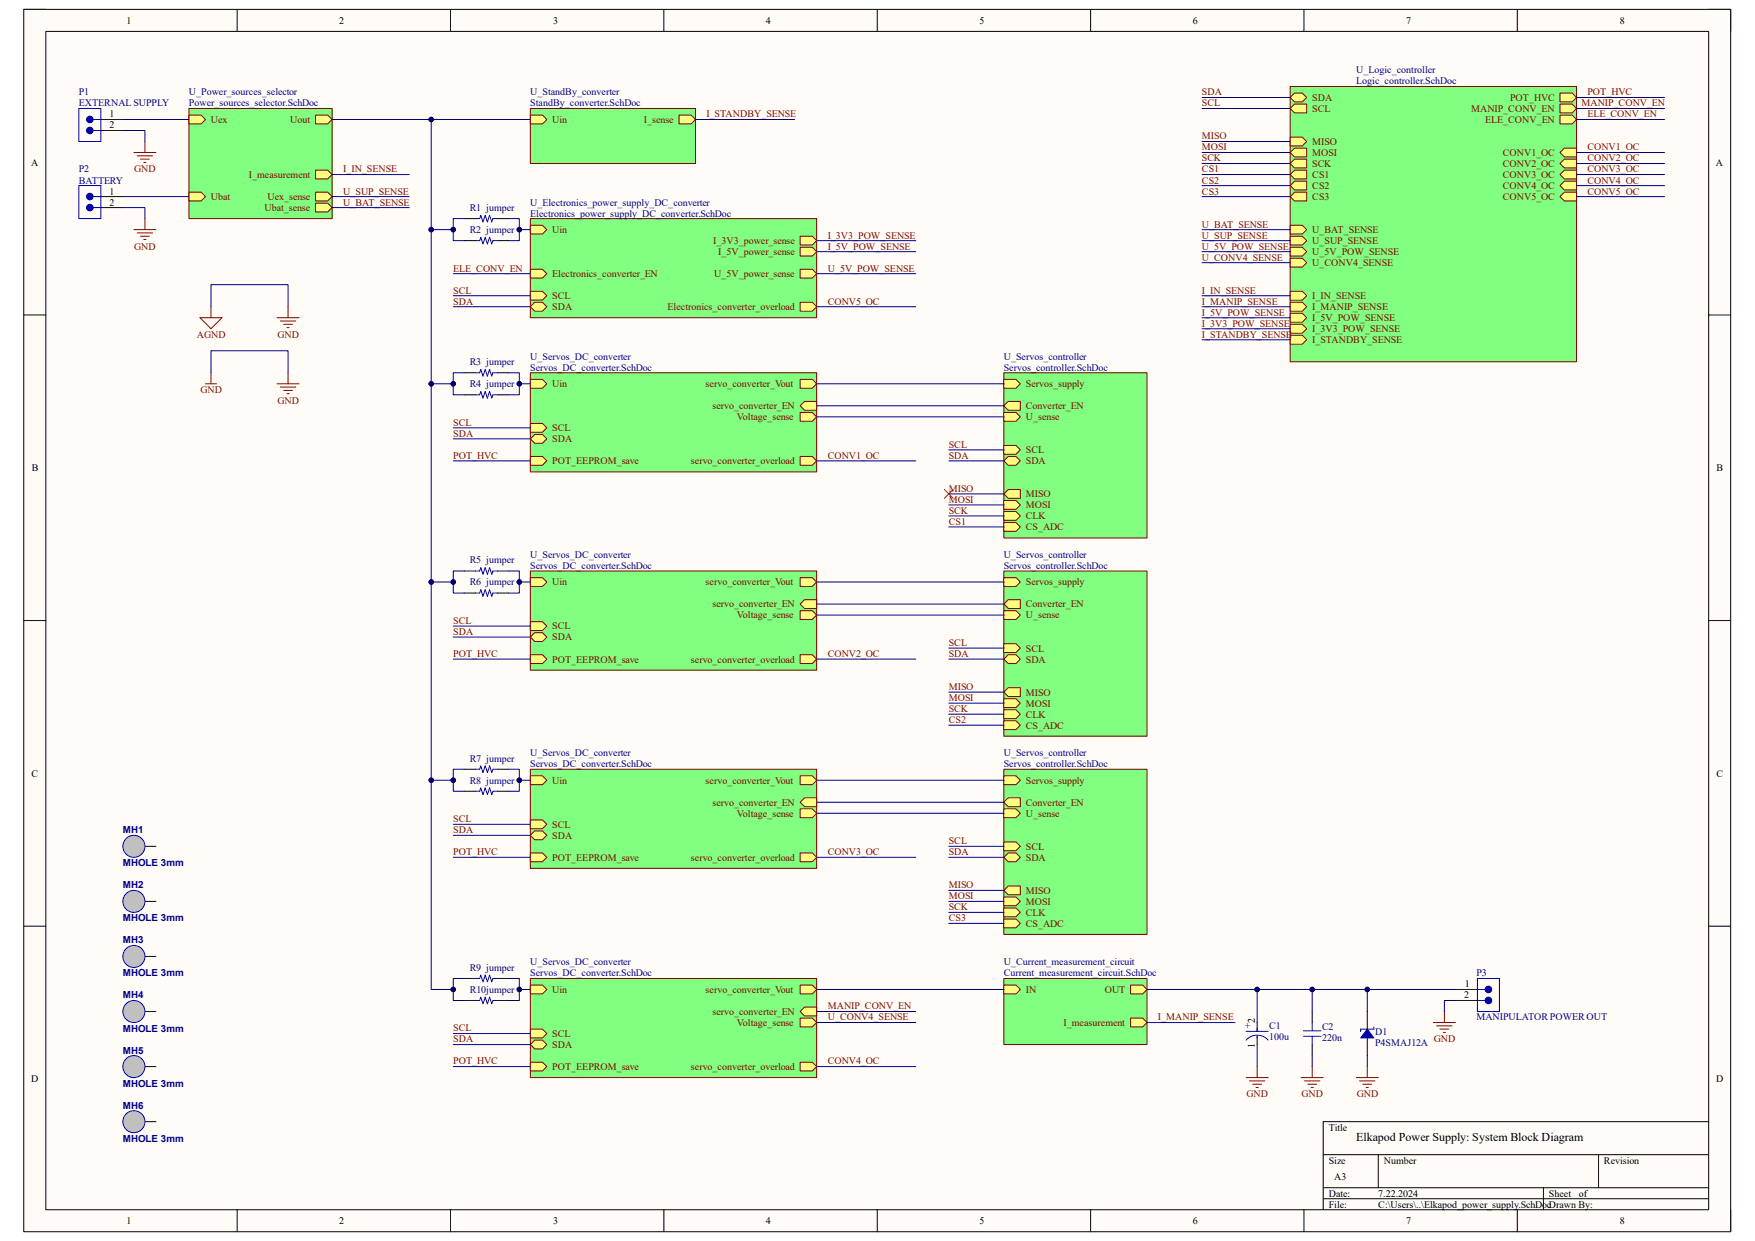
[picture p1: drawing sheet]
<svg xmlns="http://www.w3.org/2000/svg" width="297mm" height="210mm" viewBox="0 0 297 210" stroke-linecap="round" stroke-linejoin="round" font-family="sans-serif">
<path d="M4 1.6h288.9v206.8h-288.9z" fill-rule="evenodd" fill="#fffcf8"/>
<path d="M4 1.6h288.9v206.8h-288.9z" fill="none" stroke="#000" stroke-width=".17"/>
<path d="M7.8 5.3h281.4v199.4h-281.4z" fill-rule="evenodd" fill="#fffcf8"/>
<g fill="none" stroke="#000" stroke-width=".17">
<path d="M4 1.6h3.7M7.8 5.3h281.4v199.4h-281.4zM40.1 1.6v3.7M76.2 1.6v3.7M112.3 1.6v3.7M148.5 1.6v3.7M184.6 1.6v3.7M220.7 1.6v3.7M256.8 1.6v3.7M289.2 1.6h3.7v3.7M4 53.3h3.7M289.2 53.3h3.7"/>
<path d="M4 105h3.8M289.2 105h3.7M4 156.7h3.8M289.2 156.7h3.7M223.9 195.4h65.3M233.3 195.4v5.6M270.5 195.4v5.6M289.2 189.8h-65.3v14.9M40.1 204.7v3.7M76.2 204.7v3.7M112.4 204.7v3.7M148.5 204.7v3.7"/>
<path d="M184.6 204.7v3.7M220.7 204.7v3.7M223.9 201h65.3M223.9 202.9h65.3M256.8 204.7v3.7M261.2 201v3.7M292.9 204.7v3.7"/>
</g>
<path d="M32 18.4h24.2v18.6h-24.2z" fill-rule="evenodd" fill="#80ff80"/>
<path d="M32 18.4h24.2v18.6h-24.2z" fill="none" stroke="#800000" stroke-width=".17"/>
<path d="M32 32.5h2l.8 .8-.8 .7h-2z" fill-rule="evenodd" fill="#ffff80"/>
<path d="M32 32.5h2l.8 .8-.8 .7h-2z" fill="none" stroke="#800000" stroke-width=".17"/>
<path d="M53.4 19.5h2.1l.7 .7-.7 .8h-2.1z" fill-rule="evenodd" fill="#ffff80"/>
<path d="M53.4 19.5h2.1l.7 .7-.7 .8h-2.1z" fill="none" stroke="#800000" stroke-width=".17"/>
<path d="M53.4 28.8h2.1l.7 .7-.7 .8h-2.1z" fill-rule="evenodd" fill="#ffff80"/>
<path d="M53.4 28.8h2.1l.7 .7-.7 .8h-2.1z" fill="none" stroke="#800000" stroke-width=".17"/>
<path d="M32 19.5h2l.8 .7-.8 .8h-2z" fill-rule="evenodd" fill="#ffff80"/>
<path d="M32 19.5h2l.8 .7-.8 .8h-2z" fill="none" stroke="#800000" stroke-width=".17"/>
<path d="M53.4 32.5h2.1l.7 .8-.7 .7h-2.1z" fill-rule="evenodd" fill="#ffff80"/>
<path d="M53.4 32.5h2.1l.7 .8-.7 .7h-2.1z" fill="none" stroke="#800000" stroke-width=".17"/>
<path d="M53.4 34.4h2.1l.7 .7-.7 .8h-2.1z" fill-rule="evenodd" fill="#ffff80"/>
<path d="M53.4 34.4h2.1l.7 .7-.7 .8h-2.1z" fill="none" stroke="#800000" stroke-width=".17"/>
<path d="M17.1 22.1h3.7M17.1 20.2h3.7" fill="none" stroke="#000" stroke-width=".17"/>
<path d="M13.3 18.4h3.8v5.5h-3.8z" fill="none" stroke="#00f" stroke-width=".17"/>
<circle cx="15.2" cy="20.2" r=".56" fill="#00f"/>
<circle cx="15.2" cy="20.2" r=".56" fill="none" stroke="#00f" stroke-width=".17"/>
<circle cx="15.2" cy="22.1" r=".56" fill="#00f"/>
<g fill="none" stroke="#00f" stroke-width=".17">
<path d="M13.3 31.4h3.8v5.6h-3.8zM15.8 22.1h1.3M15.8 20.2h1.3"/>
<circle cx="15.2" cy="22.1" r=".56"/>
</g>
<path d="M17.1 35.1h3.7M17.1 33.3h3.7" fill="none" stroke="#000" stroke-width=".17"/>
<circle cx="15.2" cy="33.3" r=".56" fill="#00f"/>
<circle cx="15.2" cy="33.3" r=".56" fill="none" stroke="#00f" stroke-width=".17"/>
<circle cx="15.2" cy="35.1" r=".56" fill="#00f"/>
<g fill="none" stroke="#00f" stroke-width=".17">
<path d="M15.8 35.1h1.3M15.8 33.3h1.3"/>
<circle cx="15.2" cy="35.1" r=".56"/>
</g>
<path d="M22.7 25.8h3.7M22.7 38.9h3.7M23.2 26.4h2.6M23.2 39.4h2.6M23.8 26.9h1.5M23.8 40h1.5M24.3 27.5h.4M24.5 23.9v1.9M24.5 37v1.9M24.3 40.5h.4" fill="none" stroke="#800000" stroke-width=".17"/>
<path d="M89.8 18.4h27.9v9.3h-27.9z" fill-rule="evenodd" fill="#80ff80"/>
<path d="M89.8 18.4h27.9v9.3h-27.9z" fill="none" stroke="#800000" stroke-width=".17"/>
<path d="M89.8 19.5h2l.7 .7-.7 .8h-2z" fill-rule="evenodd" fill="#ffff80"/>
<path d="M89.8 19.5h2l.7 .7-.7 .8h-2z" fill="none" stroke="#800000" stroke-width=".17"/>
<path d="M114.9 19.5h2.1l.7 .7-.7 .8h-2.1z" fill-rule="evenodd" fill="#ffff80"/>
<path d="M114.9 19.5h2.1l.7 .7-.7 .8h-2.1z" fill="none" stroke="#800000" stroke-width=".17"/>
<path d="M169.9 63.1h24.2v27.9h-24.2z" fill-rule="evenodd" fill="#80ff80"/>
<path d="M169.9 63.1h24.2v27.9h-24.2z" fill="none" stroke="#800000" stroke-width=".17"/>
<path d="M169.9 88.4h2l.8 .8-.8 .7h-2z" fill-rule="evenodd" fill="#ffff80"/>
<path d="M169.9 88.4h2l.8 .8-.8 .7h-2z" fill="none" stroke="#800000" stroke-width=".17"/>
<path d="M169.9 64.2h2l.8 .7-.8 .8h-2z" fill-rule="evenodd" fill="#ffff80"/>
<path d="M169.9 64.2h2l.8 .7-.8 .8h-2z" fill="none" stroke="#800000" stroke-width=".17"/>
<path d="M169.9 68.7l.7-.8h2.1v1.5h-2.1z" fill-rule="evenodd" fill="#ffff80"/>
<path d="M169.9 68.7l.7-.8h2.1v1.5h-2.1z" fill="none" stroke="#800000" stroke-width=".17"/>
<path d="M169.9 69.8h2l.8 .7-.8 .8h-2z" fill-rule="evenodd" fill="#ffff80"/>
<path d="M169.9 69.8h2l.8 .7-.8 .8h-2z" fill="none" stroke="#800000" stroke-width=".17"/>
<path d="M169.9 75.4h2l.8 .7-.8 .8h-2z" fill-rule="evenodd" fill="#ffff80"/>
<path d="M169.9 75.4h2l.8 .7-.8 .8h-2z" fill="none" stroke="#800000" stroke-width=".17"/>
<path d="M169.9 78l.7-.8h1.3l.8 .8-.8 .7h-1.3z" fill-rule="evenodd" fill="#ffff80"/>
<path d="M169.9 78l.7-.8h1.3l.8 .8-.8 .7h-1.3z" fill="none" stroke="#800000" stroke-width=".17"/>
<path d="M169.9 84.7h2l.8 .7-.8 .8h-2z" fill-rule="evenodd" fill="#ffff80"/>
<path d="M169.9 84.7h2l.8 .7-.8 .8h-2z" fill="none" stroke="#800000" stroke-width=".17"/>
<path d="M169.9 86.6h2l.8 .7-.8 .8h-2z" fill-rule="evenodd" fill="#ffff80"/>
<path d="M169.9 86.6h2l.8 .7-.8 .8h-2z" fill="none" stroke="#800000" stroke-width=".17"/>
<path d="M169.9 83.6l.7-.8h2.1v1.5h-2.1z" fill-rule="evenodd" fill="#ffff80"/>
<path d="M169.9 83.6l.7-.8h2.1v1.5h-2.1z" fill="none" stroke="#800000" stroke-width=".17"/>
<path d="M89.8 63.1h48.4v16.8h-48.4z" fill-rule="evenodd" fill="#80ff80"/>
<path d="M89.8 63.1h48.4v16.8h-48.4z" fill="none" stroke="#800000" stroke-width=".17"/>
<path d="M89.8 64.2h2l.7 .7-.7 .8h-2z" fill-rule="evenodd" fill="#ffff80"/>
<path d="M89.8 64.2h2l.7 .7-.7 .8h-2z" fill="none" stroke="#800000" stroke-width=".17"/>
<path d="M135.4 68.7l.8-.8h2v1.5h-2z" fill-rule="evenodd" fill="#ffff80"/>
<path d="M135.4 68.7l.8-.8h2v1.5h-2z" fill="none" stroke="#800000" stroke-width=".17"/>
<path d="M135.4 77.2h2.1l.7 .8-.7 .7h-2.1z" fill-rule="evenodd" fill="#ffff80"/>
<path d="M135.4 77.2h2.1l.7 .8-.7 .7h-2.1z" fill="none" stroke="#800000" stroke-width=".17"/>
<path d="M135.4 64.2h2.1l.7 .7-.7 .8h-2.1z" fill-rule="evenodd" fill="#ffff80"/>
<path d="M135.4 64.2h2.1l.7 .7-.7 .8h-2.1z" fill="none" stroke="#800000" stroke-width=".17"/>
<path d="M89.8 77.2h2l.7 .8-.7 .7h-2z" fill-rule="evenodd" fill="#ffff80"/>
<path d="M89.8 77.2h2l.7 .8-.7 .7h-2z" fill="none" stroke="#800000" stroke-width=".17"/>
<path d="M135.4 69.8h2.1l.7 .7-.7 .8h-2.1z" fill-rule="evenodd" fill="#ffff80"/>
<path d="M135.4 69.8h2.1l.7 .7-.7 .8h-2.1z" fill="none" stroke="#800000" stroke-width=".17"/>
<path d="M89.8 74.3l.7-.8h1.3l.7 .8-.7 .7h-1.3z" fill-rule="evenodd" fill="#ffff80"/>
<path d="M89.8 74.3l.7-.8h1.3l.7 .8-.7 .7h-1.3z" fill="none" stroke="#800000" stroke-width=".17"/>
<path d="M89.8 71.7h2l.7 .7-.7 .8h-2z" fill-rule="evenodd" fill="#ffff80"/>
<path d="M89.8 71.7h2l.7 .7-.7 .8h-2z" fill="none" stroke="#800000" stroke-width=".17"/>
<path d="M89.8 37h48.4v16.8h-48.4z" fill-rule="evenodd" fill="#80ff80"/>
<path d="M89.8 37h48.4v16.8h-48.4z" fill="none" stroke="#800000" stroke-width=".17"/>
<path d="M89.8 38.1h2l.7 .8-.7 .7h-2z" fill-rule="evenodd" fill="#ffff80"/>
<path d="M89.8 38.1h2l.7 .8-.7 .7h-2z" fill="none" stroke="#800000" stroke-width=".17"/>
<path d="M89.8 45.6h2l.7 .7-.7 .8h-2z" fill-rule="evenodd" fill="#ffff80"/>
<path d="M89.8 45.6h2l.7 .7-.7 .8h-2z" fill="none" stroke="#800000" stroke-width=".17"/>
<path d="M135.4 51.2h2.1l.7 .7-.7 .8h-2.1z" fill-rule="evenodd" fill="#ffff80"/>
<path d="M135.4 51.2h2.1l.7 .7-.7 .8h-2.1z" fill="none" stroke="#800000" stroke-width=".17"/>
<path d="M135.4 40h2.1l.7 .7-.7 .8h-2.1z" fill-rule="evenodd" fill="#ffff80"/>
<path d="M135.4 40h2.1l.7 .7-.7 .8h-2.1z" fill="none" stroke="#800000" stroke-width=".17"/>
<path d="M135.4 41.8h2.1l.7 .8-.7 .7h-2.1z" fill-rule="evenodd" fill="#ffff80"/>
<path d="M135.4 41.8h2.1l.7 .8-.7 .7h-2.1z" fill="none" stroke="#800000" stroke-width=".17"/>
<path d="M135.4 45.6h2.1l.7 .7-.7 .8h-2.1z" fill-rule="evenodd" fill="#ffff80"/>
<path d="M135.4 45.6h2.1l.7 .7-.7 .8h-2.1z" fill="none" stroke="#800000" stroke-width=".17"/>
<path d="M89.8 49.3h2l.7 .7-.7 .8h-2z" fill-rule="evenodd" fill="#ffff80"/>
<path d="M89.8 49.3h2l.7 .7-.7 .8h-2z" fill="none" stroke="#800000" stroke-width=".17"/>
<path d="M89.8 51.9l.7-.7h1.3l.7 .7-.7 .8h-1.3z" fill-rule="evenodd" fill="#ffff80"/>
<path d="M89.8 51.9l.7-.7h1.3l.7 .7-.7 .8h-1.3z" fill="none" stroke="#800000" stroke-width=".17"/>
<path d="M246.3 169.3h3.7M246.3 167.4h3.7" fill="none" stroke="#000" stroke-width=".17"/>
<path d="M250 165.6h3.8v5.6h-3.8z" fill="none" stroke="#00f" stroke-width=".17"/>
<circle cx="251.9" cy="167.4" r=".56" fill="#00f"/>
<circle cx="251.9" cy="167.4" r=".56" fill="none" stroke="#00f" stroke-width=".17"/>
<circle cx="251.9" cy="169.3" r=".56" fill="#00f"/>
<g fill="none" stroke="#00f" stroke-width=".17">
<path d="M250 169.3h1.3M250 167.4h1.3"/>
<circle cx="251.9" cy="169.3" r=".56"/>
</g>
<path d="M242.6 173h3.7M243.1 173.6h2.6M243.7 174.2h1.5M244.3 174.7h.3M244.4 171.2v1.8" fill="none" stroke="#800000" stroke-width=".17"/>
<path d="M169.9 165.6h24.2v11.2h-24.2z" fill-rule="evenodd" fill="#80ff80"/>
<path d="M169.9 165.6h24.2v11.2h-24.2z" fill="none" stroke="#800000" stroke-width=".17"/>
<path d="M191.3 172.3h2.1l.7 .7-.7 .8h-2.1z" fill-rule="evenodd" fill="#ffff80"/>
<path d="M191.3 172.3h2.1l.7 .7-.7 .8h-2.1z" fill="none" stroke="#800000" stroke-width=".17"/>
<path d="M169.9 166.7h2l.8 .7-.8 .8h-2z" fill-rule="evenodd" fill="#ffff80"/>
<path d="M169.9 166.7h2l.8 .7-.8 .8h-2z" fill="none" stroke="#800000" stroke-width=".17"/>
<path d="M191.3 166.7h2.1l.7 .7-.7 .8h-2.1z" fill-rule="evenodd" fill="#ffff80"/>
<path d="M191.3 166.7h2.1l.7 .7-.7 .8h-2.1zM210.9 182.4h3.7M211.5 182.9h2.6M212 183.5h1.5M212.6 184h.3M212.8 180.5v1.9M220.2 182.4h3.7M220.8 182.9h2.6M221.3 183.5h1.5M221.9 184h.4M222.1 180.5v1.9" fill="none" stroke="#800000" stroke-width=".17"/>
<path d="M212.8 173v1.5M212.8 175.3v1.5M222.1 171.2v1.8M222.1 176.8v1.8M231.4 171.2v3M231.4 175.7v2.9" fill="none" stroke="#000" stroke-width=".17"/>
<path d="M210.9 176a2.49 2.49 0 0 1 3.7 0M210.9 174.5h3.7M212.8 174v.5M212.8 175.3v.4M220.6 175.4h3M220.6 174.4h3M222.1 173v1.4M222.1 175.4v1.4" fill="none" stroke="#00f" stroke-width=".17"/>
<path d="M231.4 174.2l1.1 1.5h-2.2z" fill="#00f"/>
<path d="M231.4 174.2l1.1 1.5h-2.2zM232.5 173.8v.4h-2.2v.3" fill="none" stroke="#00f" stroke-width=".17"/>
<g fill="none" stroke="#800000" stroke-width=".17">
<path d="M33.8 53.8h3.8l-1.9 1.8zM35.7 51.9v1.9M46.9 53.8h3.7M47.4 54.3h2.7M48 54.9h1.5M48.6 55.4h.3M48.7 51.9v1.9M34.8 64.9h1.8M35.7 63.1v1.8M46.9 64.9h3.7M47.4 65.5h2.7M48 66.1h1.5"/>
<path d="M48.6 66.6h.3M48.7 63.1v1.8M229.5 182.4h3.8M230.1 182.9h2.6M230.6 183.5h1.5M231.2 184h.4M231.4 180.5v1.9"/>
</g>
<path d="M24.5 143.2h1.9" fill="none" stroke="#000" stroke-width=".17"/>
<circle cx="22.7" cy="143.2" r="1.86" fill="#c0c0c0"/>
<circle cx="22.7" cy="143.2" r="1.86" fill="none" stroke="#00f" stroke-width=".17"/>
<path d="M24.5 152.5h1.9" fill="none" stroke="#000" stroke-width=".17"/>
<circle cx="22.7" cy="152.5" r="1.86" fill="#c0c0c0"/>
<circle cx="22.7" cy="152.5" r="1.86" fill="none" stroke="#00f" stroke-width=".17"/>
<path d="M24.5 161.9h1.9" fill="none" stroke="#000" stroke-width=".17"/>
<circle cx="22.7" cy="161.9" r="1.86" fill="#c0c0c0"/>
<circle cx="22.7" cy="161.9" r="1.86" fill="none" stroke="#00f" stroke-width=".17"/>
<path d="M24.5 171.2h1.9" fill="none" stroke="#000" stroke-width=".17"/>
<circle cx="22.7" cy="171.2" r="1.86" fill="#c0c0c0"/>
<circle cx="22.7" cy="171.2" r="1.86" fill="none" stroke="#00f" stroke-width=".17"/>
<path d="M24.5 180.5h1.9" fill="none" stroke="#000" stroke-width=".17"/>
<circle cx="22.7" cy="180.5" r="1.86" fill="#c0c0c0"/>
<circle cx="22.7" cy="180.5" r="1.86" fill="none" stroke="#00f" stroke-width=".17"/>
<path d="M24.5 189.8h1.9" fill="none" stroke="#000" stroke-width=".17"/>
<circle cx="22.7" cy="189.8" r="1.86" fill="#c0c0c0"/>
<g fill="none" stroke="#00f" stroke-width=".17">
<path d="M80.4 37h.8l.2-.6 .3 1.2 .4-1.2 .4 1.2 .4-1.2 .3 1.2 .2-.6h.8M80.4 40.7h.8l.2-.5 .3 1.1 .4-1.1 .4 1.1 .4-1.1 .3 1.1 .2-.6h.8M80.4 66.8h.8l.2-.5 .3 1.1 .4-1.1 .4 1.1 .4-1.1 .3 1.1 .2-.6h.8M80.4 63.1h.8l.2-.6 .3 1.1 .4-1.1 .4 1.1 .4-1.1 .3 1.1 .2-.5h.8M80.4 96.6h.8l.2-.5 .3 1.1 .4-1.1 .4 1.1 .4-1.1 .3 1.1 .2-.6h.8M80.4 100.4h.8l.2-.6 .3 1.1 .4-1.1 .4 1.1 .4-1.1 .3 1.1 .2-.5h.8M80.4 133.9h.8l.2-.6 .3 1.2 .4-1.2 .4 1.2 .4-1.2 .3 1.2 .2-.6h.8M80.4 130.2h.8l.2-.6 .3 1.1 .4-1.1 .4 1.1 .4-1.1 .3 1.1 .2-.5h.8M80.4 169.3h.8l.2-.5 .3 1.1 .4-1.1 .4 1.1 .4-1.1 .3 1.1 .2-.6h.8M80.4 165.6h.8l.2-.6 .3 1.1 .4-1.1 .4 1.1 .4-1.1 .3 1.1 .2-.5h.8"/>
<circle cx="22.7" cy="189.8" r="1.86"/>
</g>
<g fill="none" stroke="#000" stroke-width=".17">
<path d="M78.6 37h1.8M84.2 37h1.8M78.6 40.7h1.8M84.2 40.7h1.8M78.6 66.8h1.8M78.6 63.1h1.8M84.2 66.8h1.8M84.2 63.1h1.8M78.6 96.6h1.8M84.2 96.6h1.8M78.6 100.4h1.8M84.2 100.4h1.8"/>
<path d="M78.6 133.9h1.8M78.6 130.2h1.8M84.2 133.9h1.8M84.2 130.2h1.8M78.6 169.3h1.8M78.6 165.6h1.8M84.2 169.3h1.8M84.2 165.6h1.8"/>
</g>
<path d="M169.9 96.6h24.2v28h-24.2z" fill-rule="evenodd" fill="#80ff80"/>
<path d="M169.9 96.6h24.2v28h-24.2z" fill="none" stroke="#800000" stroke-width=".17"/>
<path d="M169.9 122h2l.8 .7-.8 .8h-2z" fill-rule="evenodd" fill="#ffff80"/>
<path d="M169.9 122h2l.8 .7-.8 .8h-2z" fill="none" stroke="#800000" stroke-width=".17"/>
<path d="M169.9 97.8h2l.8 .7-.8 .7h-2z" fill-rule="evenodd" fill="#ffff80"/>
<path d="M169.9 97.8h2l.8 .7-.8 .7h-2z" fill="none" stroke="#800000" stroke-width=".17"/>
<path d="M169.9 102.2l.7-.7h2.1v1.5h-2.1z" fill-rule="evenodd" fill="#ffff80"/>
<path d="M169.9 102.2l.7-.7h2.1v1.5h-2.1z" fill="none" stroke="#800000" stroke-width=".17"/>
<path d="M169.9 103.3h2l.8 .8-.8 .7h-2z" fill-rule="evenodd" fill="#ffff80"/>
<path d="M169.9 103.3h2l.8 .8-.8 .7h-2z" fill="none" stroke="#800000" stroke-width=".17"/>
<path d="M169.9 108.9h2l.8 .8-.8 .7h-2z" fill-rule="evenodd" fill="#ffff80"/>
<path d="M169.9 108.9h2l.8 .8-.8 .7h-2z" fill="none" stroke="#800000" stroke-width=".17"/>
<path d="M169.9 111.5l.7-.7h1.3l.8 .7-.8 .8h-1.3z" fill-rule="evenodd" fill="#ffff80"/>
<path d="M169.9 111.5l.7-.7h1.3l.8 .7-.8 .8h-1.3z" fill="none" stroke="#800000" stroke-width=".17"/>
<path d="M169.9 118.3h2l.8 .7-.8 .7h-2z" fill-rule="evenodd" fill="#ffff80"/>
<path d="M169.9 118.3h2l.8 .7-.8 .7h-2z" fill="none" stroke="#800000" stroke-width=".17"/>
<path d="M169.9 120.1h2l.8 .8-.8 .7h-2z" fill-rule="evenodd" fill="#ffff80"/>
<path d="M169.9 120.1h2l.8 .8-.8 .7h-2z" fill="none" stroke="#800000" stroke-width=".17"/>
<path d="M169.9 117.1l.7-.7h2.1v1.5h-2.1z" fill-rule="evenodd" fill="#ffff80"/>
<path d="M169.9 117.1l.7-.7h2.1v1.5h-2.1z" fill="none" stroke="#800000" stroke-width=".17"/>
<path d="M169.9 130.2h24.2v27.9h-24.2z" fill-rule="evenodd" fill="#80ff80"/>
<path d="M169.9 130.2h24.2v27.9h-24.2z" fill="none" stroke="#800000" stroke-width=".17"/>
<path d="M169.9 155.5h2l.8 .8-.8 .7h-2z" fill-rule="evenodd" fill="#ffff80"/>
<path d="M169.9 155.5h2l.8 .8-.8 .7h-2z" fill="none" stroke="#800000" stroke-width=".17"/>
<path d="M169.9 131.3h2l.8 .7-.8 .8h-2z" fill-rule="evenodd" fill="#ffff80"/>
<path d="M169.9 131.3h2l.8 .7-.8 .8h-2z" fill="none" stroke="#800000" stroke-width=".17"/>
<path d="M169.9 135.8l.7-.8h2.1v1.5h-2.1z" fill-rule="evenodd" fill="#ffff80"/>
<path d="M169.9 135.8l.7-.8h2.1v1.5h-2.1z" fill="none" stroke="#800000" stroke-width=".17"/>
<path d="M169.9 136.9h2l.8 .7-.8 .8h-2z" fill-rule="evenodd" fill="#ffff80"/>
<path d="M169.9 136.9h2l.8 .7-.8 .8h-2z" fill="none" stroke="#800000" stroke-width=".17"/>
<path d="M169.9 142.5h2l.8 .7-.8 .8h-2z" fill-rule="evenodd" fill="#ffff80"/>
<path d="M169.9 142.5h2l.8 .7-.8 .8h-2z" fill="none" stroke="#800000" stroke-width=".17"/>
<path d="M169.9 145.1l.7-.8h1.3l.8 .8-.8 .7h-1.3z" fill-rule="evenodd" fill="#ffff80"/>
<path d="M169.9 145.1l.7-.8h1.3l.8 .8-.8 .7h-1.3z" fill="none" stroke="#800000" stroke-width=".17"/>
<path d="M169.9 151.8h2l.8 .7-.8 .8h-2z" fill-rule="evenodd" fill="#ffff80"/>
<path d="M169.9 151.8h2l.8 .7-.8 .8h-2z" fill="none" stroke="#800000" stroke-width=".17"/>
<path d="M169.9 153.7h2l.8 .7-.8 .8h-2z" fill-rule="evenodd" fill="#ffff80"/>
<path d="M169.9 153.7h2l.8 .7-.8 .8h-2z" fill="none" stroke="#800000" stroke-width=".17"/>
<path d="M169.9 150.7l.7-.8h2.1v1.5h-2.1z" fill-rule="evenodd" fill="#ffff80"/>
<path d="M169.9 150.7l.7-.8h2.1v1.5h-2.1z" fill="none" stroke="#800000" stroke-width=".17"/>
<path d="M89.8 96.6h48.4v16.8h-48.4z" fill-rule="evenodd" fill="#80ff80"/>
<path d="M89.8 96.6h48.4v16.8h-48.4z" fill="none" stroke="#800000" stroke-width=".17"/>
<path d="M89.8 97.8h2l.7 .7-.7 .7h-2z" fill-rule="evenodd" fill="#ffff80"/>
<path d="M89.8 97.8h2l.7 .7-.7 .7h-2z" fill="none" stroke="#800000" stroke-width=".17"/>
<path d="M135.4 102.2l.8-.7h2v1.5h-2z" fill-rule="evenodd" fill="#ffff80"/>
<path d="M135.4 102.2l.8-.7h2v1.5h-2z" fill="none" stroke="#800000" stroke-width=".17"/>
<path d="M135.4 110.8h2.1l.7 .7-.7 .8h-2.1z" fill-rule="evenodd" fill="#ffff80"/>
<path d="M135.4 110.8h2.1l.7 .7-.7 .8h-2.1z" fill="none" stroke="#800000" stroke-width=".17"/>
<path d="M135.4 97.8h2.1l.7 .7-.7 .7h-2.1z" fill-rule="evenodd" fill="#ffff80"/>
<path d="M135.4 97.8h2.1l.7 .7-.7 .7h-2.1z" fill="none" stroke="#800000" stroke-width=".17"/>
<path d="M89.8 110.8h2l.7 .7-.7 .8h-2z" fill-rule="evenodd" fill="#ffff80"/>
<path d="M89.8 110.8h2l.7 .7-.7 .8h-2z" fill="none" stroke="#800000" stroke-width=".17"/>
<path d="M135.4 103.3h2.1l.7 .8-.7 .7h-2.1z" fill-rule="evenodd" fill="#ffff80"/>
<path d="M135.4 103.3h2.1l.7 .8-.7 .7h-2.1z" fill="none" stroke="#800000" stroke-width=".17"/>
<path d="M89.8 107.8l.7-.7h1.3l.7 .7-.7 .8h-1.3z" fill-rule="evenodd" fill="#ffff80"/>
<path d="M89.8 107.8l.7-.7h1.3l.7 .7-.7 .8h-1.3z" fill="none" stroke="#800000" stroke-width=".17"/>
<path d="M89.8 105.2h2l.7 .7-.7 .8h-2z" fill-rule="evenodd" fill="#ffff80"/>
<path d="M89.8 105.2h2l.7 .7-.7 .8h-2z" fill="none" stroke="#800000" stroke-width=".17"/>
<path d="M89.8 130.2h48.4v16.7h-48.4z" fill-rule="evenodd" fill="#80ff80"/>
<path d="M89.8 130.2h48.4v16.7h-48.4z" fill="none" stroke="#800000" stroke-width=".17"/>
<path d="M89.8 131.3h2l.7 .7-.7 .8h-2z" fill-rule="evenodd" fill="#ffff80"/>
<path d="M89.8 131.3h2l.7 .7-.7 .8h-2z" fill="none" stroke="#800000" stroke-width=".17"/>
<path d="M135.4 135.8l.8-.8h2v1.5h-2z" fill-rule="evenodd" fill="#ffff80"/>
<path d="M135.4 135.8l.8-.8h2v1.5h-2z" fill="none" stroke="#800000" stroke-width=".17"/>
<path d="M135.4 144.3h2.1l.7 .8-.7 .7h-2.1z" fill-rule="evenodd" fill="#ffff80"/>
<path d="M135.4 144.3h2.1l.7 .8-.7 .7h-2.1z" fill="none" stroke="#800000" stroke-width=".17"/>
<path d="M135.4 131.3h2.1l.7 .7-.7 .8h-2.1z" fill-rule="evenodd" fill="#ffff80"/>
<path d="M135.4 131.3h2.1l.7 .7-.7 .8h-2.1z" fill="none" stroke="#800000" stroke-width=".17"/>
<path d="M89.8 144.3h2l.7 .8-.7 .7h-2z" fill-rule="evenodd" fill="#ffff80"/>
<path d="M89.8 144.3h2l.7 .8-.7 .7h-2z" fill="none" stroke="#800000" stroke-width=".17"/>
<path d="M135.4 136.9h2.1l.7 .7-.7 .8h-2.1z" fill-rule="evenodd" fill="#ffff80"/>
<path d="M135.4 136.9h2.1l.7 .7-.7 .8h-2.1z" fill="none" stroke="#800000" stroke-width=".17"/>
<path d="M89.8 141.4l.7-.8h1.3l.7 .8-.7 .7h-1.3z" fill-rule="evenodd" fill="#ffff80"/>
<path d="M89.8 141.4l.7-.8h1.3l.7 .8-.7 .7h-1.3z" fill="none" stroke="#800000" stroke-width=".17"/>
<path d="M89.8 138.8h2l.7 .7-.7 .7h-2z" fill-rule="evenodd" fill="#ffff80"/>
<path d="M89.8 138.8h2l.7 .7-.7 .7h-2z" fill="none" stroke="#800000" stroke-width=".17"/>
<path d="M89.8 165.6h48.4v16.8h-48.4z" fill-rule="evenodd" fill="#80ff80"/>
<path d="M89.8 165.6h48.4v16.8h-48.4z" fill="none" stroke="#800000" stroke-width=".17"/>
<path d="M89.8 166.7h2l.7 .7-.7 .8h-2z" fill-rule="evenodd" fill="#ffff80"/>
<path d="M89.8 166.7h2l.7 .7-.7 .8h-2z" fill="none" stroke="#800000" stroke-width=".17"/>
<path d="M135.4 171.2l.8-.8h2v1.5h-2z" fill-rule="evenodd" fill="#ffff80"/>
<path d="M135.4 171.2l.8-.8h2v1.5h-2z" fill="none" stroke="#800000" stroke-width=".17"/>
<path d="M135.4 179.8h2.1l.7 .7-.7 .7h-2.1z" fill-rule="evenodd" fill="#ffff80"/>
<path d="M135.4 179.8h2.1l.7 .7-.7 .7h-2.1z" fill="none" stroke="#800000" stroke-width=".17"/>
<path d="M135.4 166.7h2.1l.7 .7-.7 .8h-2.1z" fill-rule="evenodd" fill="#ffff80"/>
<path d="M135.4 166.7h2.1l.7 .7-.7 .8h-2.1z" fill="none" stroke="#800000" stroke-width=".17"/>
<path d="M89.8 179.8h2l.8 .7-.8 .7h-2z" fill-rule="evenodd" fill="#ffff80"/>
<path d="M89.8 179.8h2l.8 .7-.8 .7h-2z" fill="none" stroke="#800000" stroke-width=".17"/>
<path d="M135.4 172.3h2.1l.7 .7-.7 .8h-2.1z" fill-rule="evenodd" fill="#ffff80"/>
<path d="M135.4 172.3h2.1l.7 .7-.7 .8h-2.1z" fill="none" stroke="#800000" stroke-width=".17"/>
<path d="M90.5 176h1.3l.8 .8-.8 .7h-1.3l-.7-.7z" fill-rule="evenodd" fill="#ffff80"/>
<path d="M90.5 176h1.3l.8 .8-.8 .7h-1.3l-.7-.7z" fill="none" stroke="#800000" stroke-width=".17"/>
<path d="M89.8 174.2h2l.8 .7-.8 .8h-2z" fill-rule="evenodd" fill="#ffff80"/>
<path d="M89.8 174.2h2l.8 .7-.8 .8h-2z" fill="none" stroke="#800000" stroke-width=".17"/>
<path d="M218.3 14.6h48.5v46.6h-48.5z" fill-rule="evenodd" fill="#80ff80"/>
<path d="M218.3 14.6h48.5v46.6h-48.5z" fill="none" stroke="#800000" stroke-width=".17"/>
<path d="M264 15.7h2.1l.7 .8-.7 .7h-2.1z" fill-rule="evenodd" fill="#ffff80"/>
<path d="M264 15.7h2.1l.7 .8-.7 .7h-2.1z" fill="none" stroke="#800000" stroke-width=".17"/>
<path d="M264 17.6h2.1l.7 .8-.7 .7h-2.1z" fill-rule="evenodd" fill="#ffff80"/>
<path d="M264 17.6h2.1l.7 .8-.7 .7h-2.1z" fill="none" stroke="#800000" stroke-width=".17"/>
<path d="M264 19.5h2.1l.7 .7-.7 .8h-2.1z" fill-rule="evenodd" fill="#ffff80"/>
<path d="M264 19.5h2.1l.7 .7-.7 .8h-2.1z" fill="none" stroke="#800000" stroke-width=".17"/>
<path d="M218.3 25.8l.8-.7h2v1.5h-2z" fill-rule="evenodd" fill="#ffff80"/>
<path d="M218.3 25.8l.8-.7h2v1.5h-2z" fill="none" stroke="#800000" stroke-width=".17"/>
<path d="M218.3 23.2h2.1l.7 .8-.7 .7h-2.1z" fill-rule="evenodd" fill="#ffff80"/>
<path d="M218.3 23.2h2.1l.7 .8-.7 .7h-2.1z" fill="none" stroke="#800000" stroke-width=".17"/>
<path d="M218.3 27.7l.8-.8h2v1.5h-2z" fill-rule="evenodd" fill="#ffff80"/>
<path d="M218.3 27.7l.8-.8h2v1.5h-2z" fill="none" stroke="#800000" stroke-width=".17"/>
<path d="M218.3 16.5l.8-.8h1.3l.7 .8-.7 .7h-1.3z" fill-rule="evenodd" fill="#ffff80"/>
<path d="M218.3 16.5l.8-.8h1.3l.7 .8-.7 .7h-1.3z" fill="none" stroke="#800000" stroke-width=".17"/>
<path d="M218.3 18.4l.8-.8h2v1.5h-2z" fill-rule="evenodd" fill="#ffff80"/>
<path d="M218.3 18.4l.8-.8h2v1.5h-2z" fill="none" stroke="#800000" stroke-width=".17"/>
<path d="M218.3 49.3h2.1l.7 .7-.7 .8h-2.1z" fill-rule="evenodd" fill="#ffff80"/>
<path d="M218.3 49.3h2.1l.7 .7-.7 .8h-2.1z" fill="none" stroke="#800000" stroke-width=".17"/>
<path d="M218.3 53h2.1l.7 .8-.7 .7h-2.1z" fill-rule="evenodd" fill="#ffff80"/>
<path d="M218.3 53h2.1l.7 .8-.7 .7h-2.1z" fill="none" stroke="#800000" stroke-width=".17"/>
<path d="M218.3 54.9h2.1l.7 .7-.7 .8h-2.1z" fill-rule="evenodd" fill="#ffff80"/>
<path d="M218.3 54.9h2.1l.7 .7-.7 .8h-2.1z" fill="none" stroke="#800000" stroke-width=".17"/>
<path d="M218.3 51.2h2.1l.7 .7-.7 .8h-2.1z" fill-rule="evenodd" fill="#ffff80"/>
<path d="M218.3 51.2h2.1l.7 .7-.7 .8h-2.1z" fill="none" stroke="#800000" stroke-width=".17"/>
<path d="M218.3 56.7h2.1l.7 .8-.7 .7h-2.1z" fill-rule="evenodd" fill="#ffff80"/>
<path d="M218.3 56.7h2.1l.7 .8-.7 .7h-2.1z" fill="none" stroke="#800000" stroke-width=".17"/>
<path d="M218.3 38.1h2.1l.7 .8-.7 .7h-2.1z" fill-rule="evenodd" fill="#ffff80"/>
<path d="M218.3 38.1h2.1l.7 .8-.7 .7h-2.1z" fill="none" stroke="#800000" stroke-width=".17"/>
<path d="M218.3 40h2.1l.7 .7-.7 .8h-2.1z" fill-rule="evenodd" fill="#ffff80"/>
<path d="M218.3 40h2.1l.7 .7-.7 .8h-2.1z" fill="none" stroke="#800000" stroke-width=".17"/>
<path d="M218.3 43.7h2.1l.7 .7-.7 .8h-2.1z" fill-rule="evenodd" fill="#ffff80"/>
<path d="M218.3 43.7h2.1l.7 .7-.7 .8h-2.1z" fill="none" stroke="#800000" stroke-width=".17"/>
<path d="M218.3 41.8h2.1l.7 .8-.7 .7h-2.1z" fill-rule="evenodd" fill="#ffff80"/>
<path d="M218.3 41.8h2.1l.7 .8-.7 .7h-2.1z" fill="none" stroke="#800000" stroke-width=".17"/>
<path d="M264 29.5l.8-.7h2v1.5h-2z" fill-rule="evenodd" fill="#ffff80"/>
<path d="M264 29.5l.8-.7h2v1.5h-2z" fill="none" stroke="#800000" stroke-width=".17"/>
<path d="M264 31.4l.8-.7h2v1.5h-2z" fill-rule="evenodd" fill="#ffff80"/>
<path d="M264 31.4l.8-.7h2v1.5h-2z" fill="none" stroke="#800000" stroke-width=".17"/>
<path d="M264 33.3l.8-.8h2v1.5h-2z" fill-rule="evenodd" fill="#ffff80"/>
<path d="M264 33.3l.8-.8h2v1.5h-2z" fill="none" stroke="#800000" stroke-width=".17"/>
<path d="M264 25.8l.8-.7h2v1.5h-2z" fill-rule="evenodd" fill="#ffff80"/>
<path d="M264 25.8l.8-.7h2v1.5h-2z" fill="none" stroke="#800000" stroke-width=".17"/>
<path d="M264 27.7l.8-.8h2v1.5h-2z" fill-rule="evenodd" fill="#ffff80"/>
<path d="M264 27.7l.8-.8h2v1.5h-2z" fill="none" stroke="#800000" stroke-width=".17"/>
<path d="M218.3 33.3l.8-.8h2v1.5h-2z" fill-rule="evenodd" fill="#ffff80"/>
<path d="M218.3 33.3l.8-.8h2v1.5h-2z" fill="none" stroke="#800000" stroke-width=".17"/>
<path d="M218.3 31.4l.8-.7h2v1.5h-2z" fill-rule="evenodd" fill="#ffff80"/>
<path d="M218.3 31.4l.8-.7h2v1.5h-2z" fill="none" stroke="#800000" stroke-width=".17"/>
<path d="M218.3 29.5l.8-.7h2v1.5h-2z" fill-rule="evenodd" fill="#ffff80"/>
<path d="M218.3 29.5l.8-.7h2v1.5h-2z" fill="none" stroke="#800000" stroke-width=".17"/>
<path d="M159.8 82.8l1.5 1.5M161.3 82.8l-1.5 1.5" fill="none" stroke="#f00" stroke-width=".17"/>
<path d="M20.8 35.1h3.7v1.9M20.8 22.1h3.7v1.8M20.8 20.2h11.2M20.8 33.3h11.2M56.2 20.2h33.6" fill="none" stroke="#000080" stroke-width=".17"/>
<circle cx="73" cy="20.2" r=".37" fill="#000080"/>
<g fill="none" stroke="#000080" stroke-width=".17">
<path d="M76.7 78h13.1M138.2 64.9h31.7M138.2 68.7h31.7M138.2 98.5h31.7M138.2 102.2h31.7M138.2 167.4h31.7M194.1 167.4h52.2M246.3 169.3h-1.9v1.9"/>
<circle cx="73" cy="20.2" r=".37"/>
</g>
<circle cx="212.8" cy="167.4" r=".37" fill="#000080"/>
<circle cx="212.8" cy="167.4" r=".37" fill="none" stroke="#000080" stroke-width=".17"/>
<circle cx="222.1" cy="167.4" r=".37" fill="#000080"/>
<circle cx="222.1" cy="167.4" r=".37" fill="none" stroke="#000080" stroke-width=".17"/>
<circle cx="231.4" cy="167.4" r=".37" fill="#000080"/>
<g fill="none" stroke="#000080" stroke-width=".17">
<path d="M212.8 176.8v3.7M222.1 167.4v3.8"/>
<circle cx="231.4" cy="167.4" r=".37"/>
</g>
<circle cx="222.1" cy="167.4" r=".37" fill="#000080"/>
<g fill="none" stroke="#000080" stroke-width=".17">
<path d="M212.8 167.4v5.6M222.1 178.6v1.9"/>
<circle cx="222.1" cy="167.4" r=".37"/>
</g>
<circle cx="212.8" cy="167.4" r=".37" fill="#000080"/>
<g fill="none" stroke="#000080" stroke-width=".17">
<path d="M231.4 167.4v3.8M231.4 178.6v1.9"/>
<circle cx="212.8" cy="167.4" r=".37"/>
</g>
<circle cx="231.4" cy="167.4" r=".37" fill="#000080"/>
<g fill="none" stroke="#000080" stroke-width=".17">
<path d="M266.8 16.5h14.9M266.8 18.4h14.9M56.2 29.5h13.1M56.2 33.3h13.1M56.2 35.1h13.1M86 37h1.9v3.7h-1.9M117.7 20.2h16.8M266.8 20.2h14.9M35.7 51.9v-3.7h13v3.7M138.2 40.7h16.8M138.2 42.6h16.8M138.2 51.9h16.8"/>
<path d="M35.7 63.1v-3.7h13v3.7M138.2 78h16.8M138.2 111.5h16.8M138.2 145.1h16.8M138.2 173h16.8M138.2 171.2h16.8M194.1 173h14.9M138.2 180.5h16.8"/>
<circle cx="231.4" cy="167.4" r=".37"/>
</g>
<circle cx="87.9" cy="38.9" r=".37" fill="#000080"/>
<g fill="none" stroke="#000080" stroke-width=".17">
<path d="M87.9 38.9h1.9"/>
<circle cx="87.9" cy="38.9" r=".37"/>
</g>
<circle cx="87.9" cy="38.9" r=".37" fill="#000080"/>
<g fill="none" stroke="#000080" stroke-width=".17">
<path d="M86 63.1h1.9v3.7h-1.9"/>
<circle cx="87.9" cy="38.9" r=".37"/>
</g>
<circle cx="87.9" cy="64.9" r=".37" fill="#000080"/>
<g fill="none" stroke="#000080" stroke-width=".17">
<path d="M87.9 64.9h1.9"/>
<circle cx="87.9" cy="64.9" r=".37"/>
</g>
<circle cx="87.9" cy="64.9" r=".37" fill="#000080"/>
<g fill="none" stroke="#000080" stroke-width=".17">
<path d="M86 96.6h1.9v3.8h-1.9"/>
<circle cx="87.9" cy="64.9" r=".37"/>
</g>
<circle cx="87.9" cy="98.5" r=".37" fill="#000080"/>
<g fill="none" stroke="#000080" stroke-width=".17">
<path d="M86 130.2h1.9v3.7h-1.9"/>
<circle cx="87.9" cy="98.5" r=".37"/>
</g>
<circle cx="87.9" cy="132" r=".37" fill="#000080"/>
<g fill="none" stroke="#000080" stroke-width=".17">
<path d="M86 165.6h1.9v3.7h-1.9"/>
<circle cx="87.9" cy="132" r=".37"/>
</g>
<circle cx="87.9" cy="167.4" r=".37" fill="#000080"/>
<g fill="none" stroke="#000080" stroke-width=".17">
<path d="M87.9 167.4h1.9"/>
<circle cx="87.9" cy="167.4" r=".37"/>
</g>
<circle cx="87.9" cy="167.4" r=".37" fill="#000080"/>
<g fill="none" stroke="#000080" stroke-width=".17">
<path d="M87.9 98.5h1.9"/>
<circle cx="87.9" cy="167.4" r=".37"/>
</g>
<circle cx="87.9" cy="98.5" r=".37" fill="#000080"/>
<g fill="none" stroke="#000080" stroke-width=".17">
<path d="M138.2 46.3h16.8M138.2 70.5h31.7M160.6 89.2h9.3M138.2 104.1h31.7M87.9 132h1.9"/>
<circle cx="87.9" cy="98.5" r=".37"/>
</g>
<circle cx="87.9" cy="132" r=".37" fill="#000080"/>
<g fill="none" stroke="#000080" stroke-width=".17">
<path d="M78.6 37h-1.9v3.7h1.9M76.7 46.3h13.1M76.7 50h13.1M76.7 51.9h13.1M76.7 72.4h13.1M76.7 74.3h13.1M76.7 105.9h13.1M76.7 107.8h13.1M76.7 111.5h13.1M76.7 139.5h13.1M138.2 137.6h31.7M76.7 145.1h13.1"/>
<path d="M76.7 141.4h13.1M76.7 174.9h13.1M76.7 176.8h13.1M76.7 180.5h13.1"/>
<circle cx="87.9" cy="132" r=".37"/>
</g>
<circle cx="76.7" cy="38.9" r=".37" fill="#000080"/>
<g fill="none" stroke="#000080" stroke-width=".17">
<path d="M78.6 63.1h-1.9v3.7h1.9"/>
<circle cx="76.7" cy="38.9" r=".37"/>
</g>
<circle cx="76.7" cy="64.9" r=".37" fill="#000080"/>
<g fill="none" stroke="#000080" stroke-width=".17">
<path d="M78.6 96.6h-1.9v3.8h1.9"/>
<circle cx="76.7" cy="64.9" r=".37"/>
</g>
<circle cx="76.7" cy="98.5" r=".37" fill="#000080"/>
<g fill="none" stroke="#000080" stroke-width=".17">
<path d="M78.6 130.2h-1.9v3.7h1.9"/>
<circle cx="76.7" cy="98.5" r=".37"/>
</g>
<circle cx="76.7" cy="132" r=".37" fill="#000080"/>
<g fill="none" stroke="#000080" stroke-width=".17">
<path d="M78.6 165.6h-1.9v3.7h1.9"/>
<circle cx="76.7" cy="132" r=".37"/>
</g>
<circle cx="76.7" cy="167.4" r=".37" fill="#000080"/>
<g fill="none" stroke="#000080" stroke-width=".17">
<path d="M73 20.2v147.2h3.7"/>
<circle cx="76.7" cy="167.4" r=".37"/>
</g>
<circle cx="73" cy="20.2" r=".37" fill="#000080"/>
<circle cx="73" cy="20.2" r=".37" fill="none" stroke="#000080" stroke-width=".17"/>
<circle cx="73" cy="38.9" r=".37" fill="#000080"/>
<circle cx="73" cy="38.9" r=".37" fill="none" stroke="#000080" stroke-width=".17"/>
<circle cx="73" cy="64.9" r=".37" fill="#000080"/>
<circle cx="73" cy="64.9" r=".37" fill="none" stroke="#000080" stroke-width=".17"/>
<circle cx="73" cy="98.5" r=".37" fill="#000080"/>
<circle cx="73" cy="98.5" r=".37" fill="none" stroke="#000080" stroke-width=".17"/>
<circle cx="73" cy="132" r=".37" fill="#000080"/>
<circle cx="73" cy="132" r=".37" fill="none" stroke="#000080" stroke-width=".17"/>
<circle cx="76.7" cy="167.4" r=".37" fill="#000080"/>
<g fill="none" stroke="#000080" stroke-width=".17">
<path d="M73 132h3.7"/>
<circle cx="76.7" cy="167.4" r=".37"/>
</g>
<circle cx="76.7" cy="132" r=".37" fill="#000080"/>
<circle cx="76.7" cy="132" r=".37" fill="none" stroke="#000080" stroke-width=".17"/>
<circle cx="73" cy="132" r=".37" fill="#000080"/>
<g fill="none" stroke="#000080" stroke-width=".17">
<path d="M73 98.5h3.7"/>
<circle cx="73" cy="132" r=".37"/>
</g>
<circle cx="76.7" cy="98.5" r=".37" fill="#000080"/>
<circle cx="76.7" cy="98.5" r=".37" fill="none" stroke="#000080" stroke-width=".17"/>
<circle cx="73" cy="98.5" r=".37" fill="#000080"/>
<g fill="none" stroke="#000080" stroke-width=".17">
<path d="M73 64.9h3.7"/>
<circle cx="73" cy="98.5" r=".37"/>
</g>
<circle cx="76.7" cy="64.9" r=".37" fill="#000080"/>
<circle cx="76.7" cy="64.9" r=".37" fill="none" stroke="#000080" stroke-width=".17"/>
<circle cx="73" cy="64.9" r=".37" fill="#000080"/>
<g fill="none" stroke="#000080" stroke-width=".17">
<path d="M73 38.9h3.7"/>
<circle cx="73" cy="64.9" r=".37"/>
</g>
<circle cx="76.7" cy="38.9" r=".37" fill="#000080"/>
<circle cx="76.7" cy="38.9" r=".37" fill="none" stroke="#000080" stroke-width=".17"/>
<circle cx="73" cy="38.9" r=".37" fill="#000080"/>
<g fill="none" stroke="#000080" stroke-width=".17">
<path d="M203.4 16.5h14.9M203.4 18.4h14.9M203.4 25.8h14.9M203.4 27.7h14.9M203.4 29.5h14.9M203.4 31.4h14.9M203.4 33.3h14.9M203.4 24h14.9M203.4 38.9h14.9M266.8 25.8h14.9M266.8 27.7h14.9M266.8 29.5h14.9"/>
<path d="M266.8 31.4h14.9M266.8 33.3h14.9M203.4 40.7h14.9M203.4 42.6h14.9M203.4 44.4h14.9M203.4 50h14.9M203.4 51.9h14.9M203.4 53.8h14.9M203.4 55.6h14.9M203.4 57.5h14.9M160.6 76.1h9.3M160.6 78h9.3"/>
<path d="M160.6 83.6h9.3M160.6 85.4h9.3M160.6 87.3h9.3M160.6 111.5h9.3M160.6 109.7h9.3M160.6 117.1h9.3M160.6 119h9.3M138.2 132h31.7M138.2 135.8h31.7M160.6 120.9h9.3M160.6 122.7h9.3M160.6 143.2h9.3"/>
<path d="M160.6 145.1h9.3M160.6 150.7h9.3M160.6 152.5h9.3M160.6 154.4h9.3M160.6 156.3h9.3"/>
<circle cx="73" cy="38.9" r=".37"/>
</g>
<text font-size="2" x="229.5" y="193.1">Elkapod Power Supply: System Block Diagram</text>
<g font-size="1.7">
<text x="21.4" y="4">1</text>
<text x="57.4" y="4">2</text>
<text x="93.6" y="4">3</text>
<text x="129.6" y="4">4</text>
<text x="165.8" y="4">5</text>
<text x="201.8" y="4">6</text>
<text x="238" y="4">7</text>
<text x="274.1" y="4">8</text>
<text x="18.5" y="21.7">2</text>
<text x="18.5" y="19.9">1</text>
<text x="5.3" y="28">A</text>
<text x="290.4" y="28">A</text>
<text x="18.5" y="34.8">2</text>
<text x="18.5" y="32.9">1</text>
<text x="5.4" y="79.8">B</text>
<text x="290.5" y="79.8">B</text>
<text x="5.3" y="131.4">C</text>
<text x="290.5" y="131.4">C</text>
<text x="247.9" y="167.1">1</text>
<text x="212.4" y="173.1" transform="rotate(-90 212.4 173.1)">2</text>
<text x="247.8" y="169">2</text>
<text x="212.4" y="177.4" transform="rotate(-90 212.4 177.4)">1</text>
<text x="5.3" y="183.2">D</text>
<text x="290.4" y="183.2">D</text>
<text x="224.9" y="191.3">Title</text>
<text x="224.9" y="196.9">Size</text>
<text x="234.2" y="196.9">Number</text>
<text x="271.4" y="196.9">Revision</text>
<text x="224.9" y="202.5">Date:</text>
<text x="225.8" y="199.7">A3</text>
<text x="233.3" y="202.5">7.22.2024</text>
<text x="262.1" y="202.5">Sheet</text>
<text x="267.2" y="202.5">of</text>
<text x="21.4" y="207.2">1</text>
<text x="57.4" y="207.2">2</text>
<text x="93.6" y="207.2">3</text>
<text x="129.6" y="207.2">4</text>
<text x="165.8" y="207.2">5</text>
<text x="201.8" y="207.2">6</text>
<text x="224.9" y="204.4">File:</text>
<text x="233.3" y="204.4">C:\Users\..\Elkapod_power_supply.SchDocDrawn By:</text>
<text x="238" y="207.2">7</text>
<text x="274.1" y="207.2">8</text>
</g>
<g font-size="1.7" fill="#000080">
<text x="13.3" y="16.1">P1</text>
<text x="13.3" y="18">EXTERNAL SUPPLY</text>
<text x="32" y="16.1">U_Power_sources_selector</text>
<text x="32" y="18">Power_sources_selector.SchDoc</text>
<text x="89.7" y="16.1">U_StandBy_converter</text>
<text x="89.7" y="18">StandBy_converter.SchDoc</text>
<text x="229.5" y="12.4">U_Logic_controller</text>
<text x="229.5" y="14.3">Logic_controller.SchDoc</text>
<text x="13.3" y="29.2">P2</text>
<text x="13.3" y="31.1">BATTERY</text>
<text x="79.5" y="35.7">R1 jumper</text>
<text x="89.7" y="34.8">U_Electronics_power_supply_DC_converter</text>
<text x="79.5" y="39.5">R2 jumper</text>
<text x="89.7" y="36.7">Electronics_power_supply_DC_converter.SchDoc</text>
<text x="79.5" y="65.5">R4 jumper</text>
<text x="79.5" y="61.8">R3 jumper</text>
<text x="89.7" y="60.9">U_Servos_DC_converter</text>
<text x="89.7" y="62.7">Servos_DC_converter.SchDoc</text>
<text x="169.9" y="60.9">U_Servos_controller</text>
<text x="169.9" y="62.7">Servos_controller.SchDoc</text>
<text x="79.5" y="95.3">R5 jumper</text>
<text x="89.7" y="94.4">U_Servos_DC_converter</text>
<text x="169.9" y="94.4">U_Servos_controller</text>
<text x="79.5" y="99.1">R6 jumper</text>
<text x="89.7" y="96.3">Servos_DC_converter.SchDoc</text>
<text x="169.9" y="96.3">Servos_controller.SchDoc</text>
<text x="79.5" y="128.9">R7 jumper</text>
<text x="89.7" y="128">U_Servos_DC_converter</text>
<text x="89.7" y="129.8">Servos_DC_converter.SchDoc</text>
<text x="169.9" y="128">U_Servos_controller</text>
<text x="169.9" y="129.8">Servos_controller.SchDoc</text>
<text x="79.5" y="132.6">R8 jumper</text>
<text x="20.8" y="141">MH1</text>
<text x="20.8" y="146.6">MHOLE 3mm</text>
<text x="20.8" y="150.3">MH2</text>
<text x="20.8" y="155.9">MHOLE 3mm</text>
<text x="20.8" y="159.6">MH3</text>
<text x="20.8" y="165.2">MHOLE 3mm</text>
<text x="79.5" y="164.3">R9 jumper</text>
<text x="89.7" y="163.4">U_Servos_DC_converter</text>
<text x="89.7" y="165.2">Servos_DC_converter.SchDoc</text>
<text x="169.9" y="163.4">U_Current_measurement_circuit</text>
<text x="169.9" y="165.2">Current_measurement_circuit.SchDoc</text>
<text x="249.9" y="165.2">P3</text>
<text x="20.8" y="169">MH4</text>
<text x="79.5" y="168">R10jumper</text>
<text x="249.9" y="172.7">MANIPULATOR POWER OUT</text>
<text x="20.8" y="174.6">MHOLE 3mm</text>
<text x="20.8" y="178.3">MH5</text>
<text x="210.7" y="174.2">+</text>
<text x="214.8" y="176.1">100u</text>
<text x="214.8" y="174.2">C1</text>
<text x="223.7" y="176.2">220n</text>
<text x="223.7" y="174.4">C2</text>
<text x="232.7" y="175.1">D1</text>
<text x="232.7" y="177">P4SMAJ12A</text>
<text x="20.8" y="183.9">MHOLE 3mm</text>
<text x="20.8" y="187.6">MH6</text>
<text x="20.8" y="193.2">MHOLE 3mm</text>
</g>
<g font-size="1.7" fill="#800000">
<text x="203.4" y="16.1">SDA</text>
<text x="203.4" y="18">SCL</text>
<text x="222.1" y="17.1">SDA</text>
<text x="255.6" y="17.1">POT_HVC</text>
<text x="267.6" y="18">MANIP_CONV_EN</text>
<text x="268.6" y="16.1">POT_HVC</text>
<text x="35.7" y="20.8">Uex</text>
<text x="49.1" y="20.8">Uout</text>
<text x="93.5" y="20.8">Uin</text>
<text x="109" y="20.8">I_sense</text>
<text x="119.5" y="19.9">I_STANDBY_SENSE</text>
<text x="203.4" y="23.6">MISO</text>
<text x="222.1" y="18.9">SCL</text>
<text x="249" y="18.9">MANIP_CONV_EN</text>
<text x="251.3" y="20.8">ELE_CONV_EN</text>
<text x="268.6" y="19.9">ELE_CONV_EN</text>
<text x="22.7" y="29.2">GND</text>
<text x="58.1" y="29.2">I_IN_SENSE</text>
<text x="203.4" y="25.4">MOSI</text>
<text x="203.4" y="27.3">SCK</text>
<text x="203.4" y="29.2">CS1</text>
<text x="222.1" y="26.4">MOSI</text>
<text x="222.1" y="24.5">MISO</text>
<text x="222.1" y="28.2">SCK</text>
<text x="254.3" y="26.4">CONV1_OC</text>
<text x="254.3" y="28.2">CONV2_OC</text>
<text x="268.6" y="25.4">CONV1_OC</text>
<text x="268.6" y="27.3">CONV2_OC</text>
<text x="268.6" y="29.2">CONV3_OC</text>
<text x="35.7" y="33.9">Ubat</text>
<text x="42.1" y="30.1">I_measurement</text>
<text x="44.7" y="35.7">Ubat_sense</text>
<text x="45.3" y="33.9">Uex_sense</text>
<text x="58.1" y="32.9">U_SUP_SENSE</text>
<text x="58.1" y="34.8">U_BAT_SENSE</text>
<text x="203.4" y="31.1">CS2</text>
<text x="203.4" y="32.9">CS3</text>
<text x="222.1" y="33.9">CS3</text>
<text x="222.1" y="32">CS2</text>
<text x="222.1" y="30.1">CS1</text>
<text x="254.3" y="30.1">CONV3_OC</text>
<text x="254.3" y="32">CONV4_OC</text>
<text x="254.3" y="33.9">CONV5_OC</text>
<text x="268.6" y="31.1">CONV4_OC</text>
<text x="268.6" y="32.9">CONV5_OC</text>
<text x="93.5" y="39.5">Uin</text>
<text x="120.7" y="41.3">I_3V3_power_sense</text>
<text x="140.1" y="40.4">I_3V3_POW_SENSE</text>
<text x="203.4" y="38.5">U_BAT_SENSE</text>
<text x="203.4" y="40.4">U_SUP_SENSE</text>
<text x="222.1" y="39.5">U_BAT_SENSE</text>
<text x="222.1" y="41.3">U_SUP_SENSE</text>
<text x="22.7" y="42.2">GND</text>
<text x="76.7" y="46">ELE_CONV_EN</text>
<text x="93.5" y="46.9">Electronics_converter_EN</text>
<text x="120.9" y="46.9">U_5V_power_sense</text>
<text x="121.5" y="43.2">I_5V_power_sense</text>
<text x="140.1" y="42.2">I_5V_POW_SENSE</text>
<text x="140.1" y="46">U_5V_POW_SENSE</text>
<text x="203.4" y="42.2">U_5V_POW_SENSE</text>
<text x="203.4" y="44.1">U_CONV4_SENSE</text>
<text x="222.1" y="45">U_CONV4_SENSE</text>
<text x="222.1" y="43.2">U_5V_POW_SENSE</text>
<text x="76.7" y="49.7">SCL</text>
<text x="76.7" y="51.6">SDA</text>
<text x="93.5" y="50.6">SCL</text>
<text x="93.5" y="52.5">SDA</text>
<text x="113" y="52.5">Electronics_converter_overload</text>
<text x="140.1" y="51.6">CONV5_OC</text>
<text x="203.4" y="49.7">I_IN_SENSE</text>
<text x="203.4" y="51.6">I_MANIP_SENSE</text>
<text x="203.4" y="53.4">I_5V_POW_SENSE</text>
<text x="222.1" y="50.6">I_IN_SENSE</text>
<text x="222.1" y="52.5">I_MANIP_SENSE</text>
<text x="33.3" y="57.1">AGND</text>
<text x="46.9" y="57.1">GND</text>
<text x="203.4" y="55.3">I_3V3_POW_SENSE</text>
<text x="203.4" y="57.1">I_STANDBY_SENSE</text>
<text x="222.1" y="54.4">I_5V_POW_SENSE</text>
<text x="222.1" y="56.2">I_3V3_POW_SENSE</text>
<text x="222.1" y="58.1">I_STANDBY_SENSE</text>
<text x="93.5" y="65.5">Uin</text>
<text x="119.4" y="65.5">servo_converter_Vout</text>
<text x="173.6" y="65.5">Servos_supply</text>
<text x="33.9" y="66.5">GND</text>
<text x="46.9" y="68.3">GND</text>
<text x="120.6" y="69.3">servo_converter_EN</text>
<text x="124.7" y="71.1">Voltage_sense</text>
<text x="173.6" y="69.3">Converter_EN</text>
<text x="173.6" y="71.1">U_sense</text>
<text x="76.7" y="77.6">POT_HVC</text>
<text x="76.7" y="72.1">SCL</text>
<text x="76.7" y="73.9">SDA</text>
<text x="93.5" y="74.8">SDA</text>
<text x="93.5" y="73">SCL</text>
<text x="140.1" y="77.6">CONV1_OC</text>
<text x="160.6" y="75.8">SCL</text>
<text x="160.6" y="77.6">SDA</text>
<text x="173.6" y="76.7">SCL</text>
<text x="93.5" y="78.6">POT_EEPROM_save</text>
<text x="116.9" y="78.6">servo_converter_overload</text>
<text x="160.6" y="83.2">MISO</text>
<text x="173.6" y="78.6">SDA</text>
<text x="160.6" y="88.8">CS1</text>
<text x="160.6" y="85.1">MOSI</text>
<text x="160.6" y="87">SCK</text>
<text x="173.6" y="89.7">CS_ADC</text>
<text x="173.6" y="86">MOSI</text>
<text x="173.6" y="87.9">CLK</text>
<text x="173.6" y="84.2">MISO</text>
<text x="93.5" y="99.1">Uin</text>
<text x="119.4" y="99.1">servo_converter_Vout</text>
<text x="173.6" y="99.1">Servos_supply</text>
<text x="76.7" y="105.6">SCL</text>
<text x="76.7" y="107.4">SDA</text>
<text x="93.5" y="106.5">SCL</text>
<text x="120.6" y="102.8">servo_converter_EN</text>
<text x="124.7" y="104.6">Voltage_sense</text>
<text x="173.6" y="102.8">Converter_EN</text>
<text x="173.6" y="104.6">U_sense</text>
<text x="76.7" y="111.2">POT_HVC</text>
<text x="93.5" y="112.1">POT_EEPROM_save</text>
<text x="93.5" y="108.4">SDA</text>
<text x="116.9" y="112.1">servo_converter_overload</text>
<text x="140.1" y="111.2">CONV2_OC</text>
<text x="160.6" y="109.3">SCL</text>
<text x="160.6" y="111.2">SDA</text>
<text x="173.6" y="110.3">SCL</text>
<text x="173.6" y="112.1">SDA</text>
<text x="160.6" y="116.8">MISO</text>
<text x="160.6" y="118.7">MOSI</text>
<text x="173.6" y="119.6">MOSI</text>
<text x="173.6" y="117.7">MISO</text>
<text x="160.6" y="122.4">CS2</text>
<text x="160.6" y="120.5">SCK</text>
<text x="173.6" y="123.3">CS_ADC</text>
<text x="173.6" y="121.5">CLK</text>
<text x="93.5" y="132.6">Uin</text>
<text x="119.4" y="132.6">servo_converter_Vout</text>
<text x="120.6" y="136.4">servo_converter_EN</text>
<text x="173.6" y="132.6">Servos_supply</text>
<text x="173.6" y="136.4">Converter_EN</text>
<text x="76.7" y="139.1">SCL</text>
<text x="76.7" y="141">SDA</text>
<text x="93.5" y="141.9">SDA</text>
<text x="93.5" y="140.1">SCL</text>
<text x="124.7" y="138.2">Voltage_sense</text>
<text x="160.6" y="142.9">SCL</text>
<text x="173.6" y="138.2">U_sense</text>
<text x="173.6" y="143.8">SCL</text>
<text x="76.7" y="144.7">POT_HVC</text>
<text x="93.5" y="145.7">POT_EEPROM_save</text>
<text x="116.9" y="145.7">servo_converter_overload</text>
<text x="140.1" y="144.7">CONV3_OC</text>
<text x="160.6" y="144.7">SDA</text>
<text x="173.6" y="145.7">SDA</text>
<text x="160.6" y="150.3">MISO</text>
<text x="160.6" y="152.2">MOSI</text>
<text x="160.6" y="154.1">SCK</text>
<text x="160.6" y="155.9">CS3</text>
<text x="173.6" y="153.1">MOSI</text>
<text x="173.6" y="155">CLK</text>
<text x="173.6" y="151.3">MISO</text>
<text x="173.6" y="156.8">CS_ADC</text>
<text x="93.5" y="168">Uin</text>
<text x="119.4" y="168">servo_converter_Vout</text>
<text x="120.6" y="171.7">servo_converter_EN</text>
<text x="124.7" y="173.6">Voltage_sense</text>
<text x="140.1" y="172.7">U_CONV4_SENSE</text>
<text x="140.1" y="170.8">MANIP_CONV_EN</text>
<text x="173.6" y="168">IN</text>
<text x="180" y="173.6">I_measurement</text>
<text x="187" y="168">OUT</text>
<text x="196" y="172.7">I_MANIP_SENSE</text>
<text x="76.7" y="174.5">SCL</text>
<text x="76.7" y="176.4">SDA</text>
<text x="93.5" y="177.3">SDA</text>
<text x="93.5" y="175.5">SCL</text>
<text x="242.7" y="176.4">GND</text>
<text x="76.7" y="180.1">POT_HVC</text>
<text x="93.5" y="181.1">POT_EEPROM_save</text>
<text x="116.9" y="181.1">servo_converter_overload</text>
<text x="140.1" y="180.1">CONV4_OC</text>
<text x="210.9" y="185.7">GND</text>
<text x="220.3" y="185.7">GND</text>
<text x="229.6" y="185.7">GND</text>
</g>
</svg>
